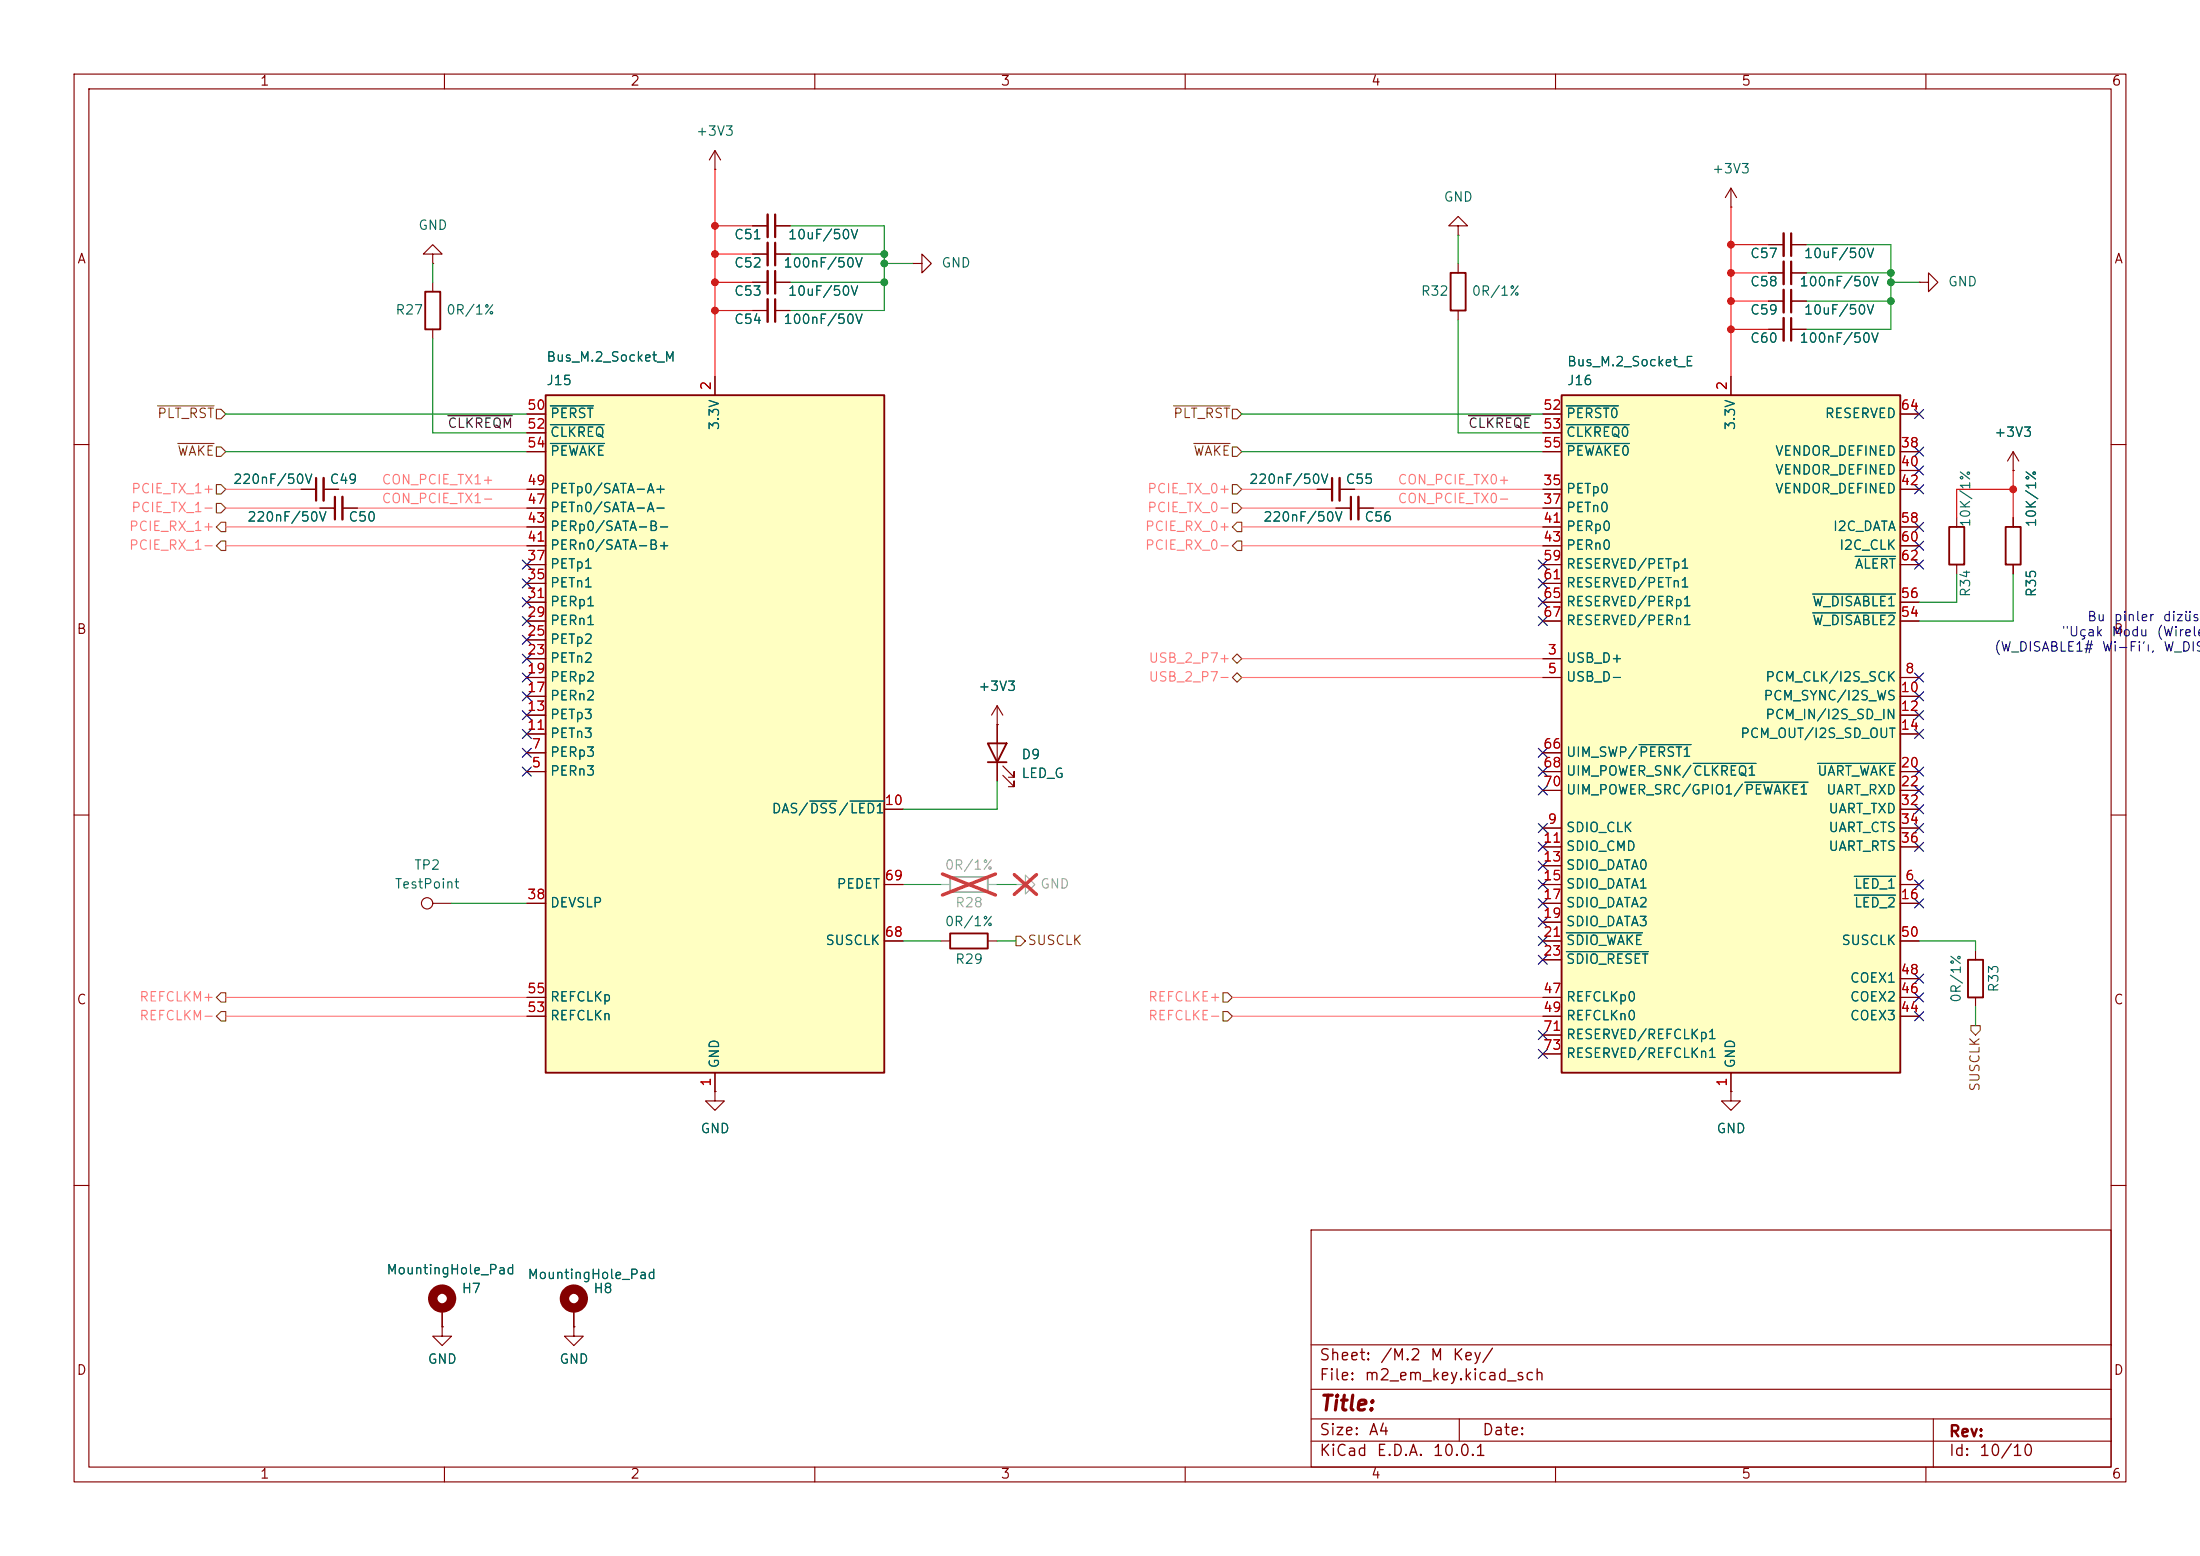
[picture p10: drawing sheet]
<svg xmlns="http://www.w3.org/2000/svg" width="297mm" height="210mm" viewBox="0 0 297 210" stroke-linecap="round" stroke-linejoin="round" font-family="sans-serif">
<g fill="none" stroke="#840000" stroke-width=".15">
<path d="M10 10h277v190h-277zM12 12h273v186h-273zM60 10v2M110 10v2M160 10v2M210 10v2M260 10v2M58.4 38.1v1.3M259.1 38.1h1.2v-1.3l1.3 1.3-1.3 1.3v-1.3M259.1 38.1h.1M58.4 44.5v1.2M10 60h2"/>
<path d="M285 60h2M10 110h2M285 110h2M266.7 128.3v1.2M266.7 134.6v1.3M96.5 147.3v1.3h1.3l-1.3 1.3-1.3-1.3h1.3M96.5 147.3h.1M233.7 147.3v1.3h1.2l-1.2 1.3-1.3-1.3h1.3M233.7 147.3h.1M10 160h2M59.7 176.5v2.6M77.5 179.1v1.2h1.2l-1.2 1.3-1.3-1.3h1.3"/>
<path d="M77.5 179.1h.1M77.5 176.5v2.6M177 166h108v32h-108zM285 160h2M60 198v2M110 198v2M160 198v2M177 194.5h108M177 191.5h108M177 187.5h108M177 181.5h108M197 191.5v3"/>
<path d="M210 198v2M260 198v2M261 191.5v6.5"/>
</g>
<g fill="none" stroke="#840000" stroke-width="1.3">
<circle cx="59.7" cy="175.3" r="1.27"/>
<circle cx="77.5" cy="175.3" r="1.27"/>
</g>
<path d="M57.4 39.4h2v5.1h-2zM265.7 129.5h2v5.1h-2z" fill="none" stroke="#840000" stroke-width=".25"/>
<path d="M73.7 53.3h45.7v91.5h-45.7z" fill="#ffffc2"/>
<path d="M73.7 53.3h45.7v91.5h-45.7zM263.1 71.1h2.1v5.1h-2.1zM270.8 71.1h2v5.1h-2z" fill="none" stroke="#840000" stroke-width=".25"/>
<g fill="none" stroke="#840000" stroke-width=".15">
<path d="M71.1 55.9h2.6M71.1 58.4h2.6M96.5 50.8v2.5M71.1 78.7h2.6M71.1 76.2h2.6M71.1 73.7h2.6M71.1 71.1h2.6M71.1 68.6h2.6M71.1 66h2.6M71.1 61h2.6M264.2 69.9v1.2M264.2 76.2v1.3"/>
<path d="M271.8 69.9v1.2M271.8 76.2v1.3M71.1 99.1h2.6M71.1 96.5h2.6M71.1 94h2.6M71.1 91.4h2.6M71.1 88.9h2.6M71.1 86.4h2.6M71.1 83.8h2.6M71.1 81.3h2.6M71.1 104.1h2.6M71.1 101.6h2.6"/>
<path d="M119.4 109.2h2.5M119.4 119.4h2.5M71.1 121.9h2.6M71.1 137.2h2.6M71.1 134.6h2.6M119.4 127h2.5M96.5 144.8v2.5M59.7 179.1v1.2h1.3l-1.3 1.3-1.3-1.3h1.3M59.7 179.1h.1"/>
</g>
<path d="M74.3 54.8h5.8M74.3 57.3h7.3M74.3 59.9h7.3M109.3 108.1h3.7M114.7 108.1h4.7" fill="none" stroke="#006464" stroke-width=".15"/>
<path d="M210.8 53.3h45.7v91.5h-45.7z" fill="#ffffc2"/>
<path d="M195.8 36.8h2.1v5.1h-2.1zM210.8 53.3h45.7v91.5h-45.7zM133.3 100.3h2.6l-1.3 2.6zM133.3 102.9h2.6M128.3 126h5v2h-5z" fill="none" stroke="#840000" stroke-width=".25"/>
<g fill="none" stroke="#840000" stroke-width=".15">
<path d="M58.4 34.3h1.3l-1.3-1.3-1.3 1.3h1.3v1.3M58.4 35.6h.1M96.5 22.9h.1M96.5 20.3l-.7 1.3M96.5 20.3l.8 1.3M96.5 20.3v2.6M101.6 38.1h2M101.6 34.3h2M101.6 30.5h2M104.6 38.1h2.1M104.6 34.3h2.1M104.6 30.5h2.1"/>
<path d="M123.2 35.6h1.3v-1.3l1.2 1.3-1.2 1.2v-1.2M123.2 35.6h.1M196.8 30.5h1.3l-1.3-1.3-1.2 1.3h1.2v1.3M196.8 31.8h.1M196.8 35.6v1.2M233.7 27.9h.1M233.7 25.4v2.5M233.7 25.4l-.8 1.3M233.7 25.4l.7 1.3M238.8 33h2M238.8 36.8h2M241.8 33h2"/>
<path d="M241.8 36.8h2M71.1 55.9h2.6M71.1 58.4h2.6M96.5 50.8v2.5M101.6 41.9h2M104.6 41.9h2.1M196.8 41.9v1.3M208.3 55.9h2.5M208.3 58.4h2.5M233.7 50.8v2.5M238.8 40.6h2M238.8 44.5h2"/>
<path d="M241.8 40.6h2M241.8 44.5h2M256.5 55.9h2.6M40.6 66h2.1M43.2 68.6h2M43.7 66h2M46.2 68.6h2.1M71.1 66h2.6M71.1 68.6h2.6M71.1 61h2.6M71.1 71.1h2.6M71.1 73.7h2.6"/>
<path d="M71.1 76.2h2.6M71.1 78.7h2.6M177.8 66h2M180.3 68.6h2.1M180.8 66h2.1M183.4 68.6h2M208.3 66h2.5M208.3 68.6h2.5M208.3 61h2.5M208.3 71.1h2.5M208.3 73.7h2.5M208.3 76.2h2.5"/>
<path d="M208.3 78.7h2.5M256.5 66h2.6M256.5 61h2.6M256.5 63.5h2.6M256.5 71.1h2.6M256.5 73.7h2.6M256.5 76.2h2.6M271.8 63.5h.1M271.8 61l-.8 1.2M271.8 61l.7 1.2M271.8 61v2.5M271.8 69.9v1.2"/>
<path d="M271.8 76.2v1.3M71.1 88.9h2.6M71.1 91.4h2.6M71.1 94h2.6M71.1 96.5h2.6M71.1 99.1h2.6M71.1 83.8h2.6M71.1 81.3h2.6M71.1 86.4h2.6M134.6 97.8h.1M134.6 95.3l-.7 1.2M134.6 95.3l.8 1.2"/>
<path d="M134.6 95.3v10.1M208.3 88.9h2.5M208.3 91.4h2.5M208.3 83.8h2.5M208.3 81.3h2.5M256.5 91.4h2.6M256.5 94h2.6M256.5 96.5h2.6M256.5 99.1h2.6M256.5 83.8h2.6M256.5 81.3h2.6M71.1 104.1h2.6"/>
<path d="M71.1 101.6h2.6M119.4 119.4h2.5M119.4 109.2h2.5M135.4 104.6l1.5 1.6v-.8v.8h-.8M135.4 103.4l1.5 1.5v-.8v.8h-.8M208.3 119.4h2.5M208.3 111.8h2.5M208.3 114.3h2.5M208.3 116.8h2.5M208.3 104.1h2.5M208.3 106.7h2.5M208.3 101.6h2.5"/>
<path d="M256.5 119.4h2.6M256.5 111.8h2.6M256.5 114.3h2.6M256.5 104.1h2.6M256.5 106.7h2.6M256.5 109.2h2.6M58.4 121.9h2.6M71.1 121.9h2.6M71.1 137.2h2.6M71.1 134.6h2.6M119.4 127h2.5M127 127h1.3"/>
<path d="M133.3 127h1.3M208.3 121.9h2.5M208.3 124.5h2.5M208.3 127h2.5M208.3 129.5h2.5M208.3 137.2h2.5M208.3 134.6h2.5M208.3 139.7h2.5M256.5 121.9h2.6M256.5 127h2.6M256.5 137.2h2.6M256.5 134.6h2.6"/>
<path d="M256.5 132.1h2.6M96.5 147.3h.1M96.5 144.8v2.5M208.3 142.2h2.5M233.7 147.3h.1M233.7 144.8v2.5M59.7 179.1h.1M59.7 176.5v2.6M77.5 179.1h.1M77.5 176.5v2.6"/>
<circle cx="57.7" cy="121.9" r=".76"/>
</g>
<g fill="none" stroke="#006464" stroke-width=".15">
<path d="M74.3 54.8h5.8M74.3 57.3h7.3M74.3 59.9h7.3M211.5 54.8h7M211.5 57.3h8.4M211.5 59.9h8.5M250.5 75.1h5.4M244.7 82.7h11.2M244.7 80.2h11.2M109.3 108.1h3.7M114.7 108.1h4.7M221.3 100.5h7"/>
<path d="M228.6 103h8.5M235.5 105.6h8.6M245.4 103h10.5M250.3 118.3h5.6M211.5 125.9h10.2M211.5 128.4h11M250.3 120.8h5.6"/>
</g>
<path d="M104.6 29v3M104.6 32.8v3M104.6 36.6v3M241.8 31.5v3M241.8 35.3v3.1M241.8 39.1v3.1M104.6 40.4v3M241.8 42.9v3.1M42.7 64.5v3.1M45.2 67.1v3M179.8 64.5v3.1M182.4 67.1v3" fill="none" stroke="#840000" stroke-width=".3"/>
<path d="M103.6 29v3M103.6 32.8v3M103.6 36.6v3M240.8 31.5v3M240.8 35.3v3.1M240.8 39.1v3.1M103.6 40.4v3M240.8 42.9v3.1M43.7 64.5v3.1M46.2 67.1v3M180.8 64.5v3.1M183.4 67.1v3" fill="none" stroke="#840000" stroke-width=".33"/>
<path d="M127 119.4h1.3M133.3 119.4h1.3M137.2 119.4h1.2v-1.3l1.3 1.3-1.3 1.3v-1.3M137.2 119.4h.1" fill="none" stroke="#a1a1a1" stroke-width=".15"/>
<path d="M127.2 118l7.2 2.8M134.4 118l-7.2 2.8M136.9 118l3 2.7M139.9 118l-3 2.7" fill="none" stroke="#e12e31" stroke-width=".46"/>
<path d="M128.3 118.4h5v2h-5z" fill="none" stroke="#a1a1a1" stroke-width=".25"/>
<g fill="none" stroke="#725600" stroke-width=".15">
<path d="M21.3 54.8h7.6M24 59.9h4.9M29.2 55.2h.6l.7 .7-.7 .6h-.6zM158.4 54.8h7.7M161.1 59.9h5M166.4 55.2h.6l.6 .7-.6 .6h-.6zM29.2 60.3h.6l.7 .7-.7 .6h-.6zM29.2 67.9h.6l.7 .7-.7 .6h-.6zM29.2 65.4h.6l.7 .6-.7 .7h-.6zM29.8 73h.7v1.3h-.7l-.6-.6zM29.8 70.5h.7v1.3h-.7l-.6-.7zM166.4 60.3h.6l.6 .7-.6 .6h-.6z"/>
<path d="M166.4 73.7l.6-.7h.6v1.3h-.6zM166.4 71.1l.6-.6h.6v1.3h-.6zM166.4 67.9h.6l.6 .7-.6 .6h-.6zM166.4 65.4h.6l.6 .6-.6 .7h-.6zM166.4 91.4l.6-.6 .6 .6-.6 .7zM166.4 88.9l.6-.6 .6 .6-.6 .6zM29.8 134h.7v1.3h-.7l-.6-.7zM29.8 136.5h.7v1.3h-.7l-.6-.6zM137.2 126.4h.6l.6 .6-.6 .6h-.6zM165.1 136.5h.6l.7 .7-.7 .6h-.6zM165.1 134h.6l.7 .6-.7 .7h-.6zM266.1 138.4h1.2v.7l-.6 .6-.6-.6z"/>
</g>
<path d="M60.5 56.1h8.7M198.2 56.1h8.5" fill="none" stroke="#0f0f0f" stroke-width=".15"/>
<path d="M96.5 22.9v27.9M96.5 38.1h5.1M96.5 34.3h5.1M96.5 30.5h5.1M233.7 27.9v22.9M233.7 33h5.1M233.7 36.8h5.1M96.5 41.9h5.1M233.7 44.5h5.1M233.7 40.6h5.1M271.8 66h-7.6v3.9M271.8 63.5v6.4" fill="none" stroke="#ff0f00" stroke-width=".15"/>
<g fill="none" stroke="#009600" stroke-width=".15">
<path d="M58.4 35.6v2.5M106.7 30.5h12.7v11.4h-12.7M106.7 34.3h12.7M106.7 38.1h12.7M119.4 35.6h3.8M196.8 31.8v3.8M243.8 33h11.5v11.5h-11.5M243.8 36.8h11.5M255.3 38.1h3.8M30.5 55.9h40.6M58.4 45.7v12.7h12.7M167.6 55.9h40.7"/>
<path d="M196.8 43.2v15.2h11.5M243.8 40.6h11.5M30.5 61h40.6M167.6 61h40.7M264.2 77.5v3.8h-5.1M271.8 77.5v6.3h-12.7M121.9 119.4h5.1M134.6 105.4v3.8h-12.7M134.6 119.4h2.6M61 121.9h10.1M121.9 127h5.1M134.6 127h2.6"/>
<path d="M259.1 127h7.6v1.3M266.7 135.9v2.5"/>
</g>
<g fill="none" stroke="#ff7879" stroke-width=".15">
<path d="M30.5 71.1h40.6M30.5 73.7h40.6M30.5 66h10.1M30.5 68.6h12.7M45.7 66h25.4M48.3 68.6h22.8M167.6 71.1h40.7M167.6 73.7h40.7M167.6 66h10.2M167.6 68.6h12.7M182.9 66h25.4M185.4 68.6h22.9"/>
<path d="M167.6 88.9h40.7M167.6 91.4h40.7M30.5 137.2h40.6M30.5 134.6h40.6M166.4 137.2h41.9M166.4 134.6h41.9"/>
</g>
<g fill="none" stroke="#000084" stroke-width=".15">
<path d="M258.5 55.3l1.2 1.2M259.7 55.3l-1.2 1.2M70.5 78.1l1.2 1.2M70.5 75.6l1.2 1.2M71.7 78.1l-1.2 1.2M71.7 75.6l-1.2 1.2M207.7 78.1l1.2 1.2M207.7 75.6l1.2 1.2M208.9 78.1l-1.2 1.2M208.9 75.6l-1.2 1.2M258.5 75.6l1.2 1.2M258.5 70.5l1.2 1.2"/>
<path d="M258.5 62.9l1.2 1.2M258.5 60.4l1.2 1.2M258.5 65.4l1.2 1.2M258.5 73.1l1.2 1.2M259.7 75.6l-1.2 1.2M259.7 70.5l-1.2 1.2M259.7 62.9l-1.2 1.2M259.7 60.4l-1.2 1.2M259.7 65.4l-1.2 1.2M259.7 73.1l-1.2 1.2M70.5 93.4l1.2 1.2M70.5 95.9l1.2 1.2"/>
<path d="M70.5 98.5l1.2 1.2M70.5 90.8l1.2 1.2M70.5 85.8l1.2 1.2M70.5 80.7l1.2 1.2M70.5 83.2l1.2 1.2M70.5 88.3l1.2 1.2M71.7 93.4l-1.2 1.2M71.7 95.9l-1.2 1.2M71.7 98.5l-1.2 1.2M71.7 90.8l-1.2 1.2M71.7 85.8l-1.2 1.2M71.7 80.7l-1.2 1.2"/>
<path d="M71.7 83.2l-1.2 1.2M71.7 88.3l-1.2 1.2M207.7 83.2l1.2 1.2M207.7 80.7l1.2 1.2M208.9 83.2l-1.2 1.2M208.9 80.7l-1.2 1.2M258.5 90.8l1.2 1.2M258.5 95.9l1.2 1.2M258.5 93.4l1.2 1.2M258.5 98.5l1.2 1.2M259.7 90.8l-1.2 1.2M259.7 95.9l-1.2 1.2"/>
<path d="M259.7 93.4l-1.2 1.2M259.7 98.5l-1.2 1.2M70.5 101l1.2 1.2M70.5 103.5l1.2 1.2M71.7 101l-1.2 1.2M71.7 103.5l-1.2 1.2M207.7 111.2l1.2 1.2M207.7 116.2l1.2 1.2M207.7 106.1l1.2 1.2M207.7 118.8l1.2 1.2M207.7 101l1.2 1.2M207.7 103.5l1.2 1.2"/>
<path d="M207.7 113.7l1.2 1.2M208.9 113.7l-1.2 1.2M208.9 111.2l-1.2 1.2M208.9 116.2l-1.2 1.2M208.9 106.1l-1.2 1.2M208.9 118.8l-1.2 1.2M208.9 101l-1.2 1.2M208.9 103.5l-1.2 1.2M258.5 111.2l1.2 1.2M258.5 106.1l1.2 1.2M258.5 118.8l1.2 1.2M258.5 103.5l1.2 1.2"/>
<path d="M258.5 108.6l1.2 1.2M258.5 113.7l1.2 1.2M259.7 111.2l-1.2 1.2M259.7 106.1l-1.2 1.2M259.7 118.8l-1.2 1.2M259.7 103.5l-1.2 1.2M259.7 108.6l-1.2 1.2M259.7 113.7l-1.2 1.2M207.7 139.1l1.2 1.2M207.7 126.4l1.2 1.2M207.7 128.9l1.2 1.2M207.7 123.9l1.2 1.2"/>
<path d="M207.7 121.3l1.2 1.2M208.9 126.4l-1.2 1.2M208.9 139.1l-1.2 1.2M208.9 128.9l-1.2 1.2M208.9 123.9l-1.2 1.2M208.9 121.3l-1.2 1.2M258.5 131.5l1.2 1.2M258.5 121.3l1.2 1.2M258.5 136.6l1.2 1.2M258.5 134l1.2 1.2M259.7 131.5l-1.2 1.2M259.7 121.3l-1.2 1.2"/>
<path d="M259.7 136.6l-1.2 1.2M259.7 134l-1.2 1.2M207.7 141.6l1.2 1.2M208.9 141.6l-1.2 1.2"/>
</g>
<g fill="#ff0f00" stroke="#ff0f00" stroke-width=".14">
<circle cx="271.8" cy="66" r=".46"/>
<circle cx="96.5" cy="38.1" r=".46"/>
<circle cx="96.5" cy="41.9" r=".46"/>
<circle cx="96.5" cy="34.3" r=".46"/>
<circle cx="96.5" cy="30.5" r=".46"/>
<circle cx="233.7" cy="36.8" r=".46"/>
<circle cx="233.7" cy="33" r=".46"/>
<circle cx="233.7" cy="44.5" r=".46"/>
<circle cx="233.7" cy="40.6" r=".46"/>
</g>
<g fill="#009600" stroke="#009600" stroke-width=".14">
<circle cx="119.4" cy="34.3" r=".46"/>
<circle cx="119.4" cy="35.6" r=".46"/>
<circle cx="119.4" cy="38.1" r=".46"/>
<circle cx="255.3" cy="40.6" r=".46"/>
<circle cx="255.3" cy="38.1" r=".46"/>
<circle cx="255.3" cy="36.8" r=".46"/>
</g>
<text font-size="2" fill="#840000" x="178" y="190.9">Title:</text>
<g font-size="1.5" fill="#840000">
<text x="178" y="184">Sheet:</text>
<text x="186.2" y="184">/M.2</text>
<text x="193" y="184">M</text>
<text x="196" y="184">Key/</text>
<text x="178" y="186.7">File:</text>
<text x="184.1" y="186.7">m2_em_key.kicad_sch</text>
<text x="178" y="196.9">KiCad</text>
<text x="178" y="194.1">Size:</text>
<text x="184.7" y="194.1">A4</text>
<text x="185.7" y="196.9">E.D.A.</text>
<text x="193.3" y="196.9">10.0.1</text>
<text x="200" y="194.1">Date:</text>
<text x="263" y="194.3">Rev:</text>
<text x="263" y="196.9">Id:</text>
<text x="267.1" y="196.9">10/10</text>
</g>
<g font-size="1.3" fill="#840000">
<text x="35" y="11.9">1</text>
<text x="85" y="11.9">2</text>
<text x="135" y="11.9">3</text>
<text x="185" y="11.9">4</text>
<text x="235" y="11.9">5</text>
<text x="285" y="11.9">6</text>
<text x="10.3" y="35.9">A</text>
<text x="285.3" y="35.9">A</text>
<text x="10.3" y="85.9">B</text>
<text x="285.3" y="85.9">B</text>
<text x="10.3" y="135.9">C</text>
<text x="285.3" y="135.9">C</text>
<text x="10.3" y="185.9">D</text>
<text x="285.3" y="185.9">D</text>
<text x="35" y="199.9">1</text>
<text x="85" y="199.9">2</text>
<text x="135" y="199.9">3</text>
<text x="185" y="199.9">4</text>
<text x="235" y="199.9">5</text>
<text x="285" y="199.9">6</text>
</g>
<g font-size="1.3" fill="#006464">
<text x="93.9" y="18.6">+3V3</text>
<text x="231" y="23.7">+3V3</text>
<text x="194.8" y="27.5">GND</text>
<text x="56.4" y="31.3">GND</text>
<text x="99" y="32.6">C51</text>
<text x="106.3" y="32.6">10uF/50V</text>
<text x="236.2" y="35.2">C57</text>
<text x="243.4" y="35.2">10uF/50V</text>
<text x="99" y="40.2">C53</text>
<text x="99" y="36.4">C52</text>
<text x="105.7" y="36.4">100nF/50V</text>
<text x="106.3" y="40.2">10uF/50V</text>
<text x="127" y="36.4">GND</text>
<text x="191.7" y="40.2">R32</text>
<text x="198.6" y="40.2">0R/1%</text>
<text x="236.2" y="39">C58</text>
<text x="242.8" y="39">100nF/50V</text>
<text x="262.9" y="39">GND</text>
<text x="53.3" y="42.8">R27</text>
<text x="60.2" y="42.8">0R/1%</text>
<text x="99" y="44">C54</text>
<text x="105.7" y="44">100nF/50V</text>
<text x="236.2" y="42.8">C59</text>
<text x="236.2" y="46.6">C60</text>
<text x="242.8" y="46.6">100nF/50V</text>
<text x="243.4" y="42.8">10uF/50V</text>
<text x="73.7" y="49.1">Bus_M.2_Socket_M</text>
<text x="73.7" y="52.3">J15</text>
<text x="211.5" y="49.8">Bus_M.2_Socket_E</text>
<text x="211.5" y="52.3">J16</text>
<text x="74.2" y="56.7">PERST</text>
<text x="74.2" y="59.3">CLKREQ</text>
<text x="97.4" y="58.2" transform="rotate(-90 97.4 58.2)">3.3V</text>
<text x="211.3" y="56.7">PERST0</text>
<text x="211.3" y="59.3">CLKREQ0</text>
<text x="234.5" y="58.2" transform="rotate(-90 234.5 58.2)">3.3V</text>
<text x="246.3" y="56.7">RESERVED</text>
<text x="269.1" y="59.3">+3V3</text>
<text x="31.4" y="65.6">220nF/50V</text>
<text x="44.4" y="65.6">C49</text>
<text x="74.2" y="61.8">PEWAKE</text>
<text x="168.5" y="65.6">220nF/50V</text>
<text x="181.6" y="65.6">C55</text>
<text x="211.3" y="61.8">PEWAKE0</text>
<text x="239.6" y="61.8">VENDOR_DEFINED</text>
<text x="239.6" y="64.4">VENDOR_DEFINED</text>
<text x="33.3" y="70.7">220nF/50V</text>
<text x="46.9" y="70.7">C50</text>
<text x="74.2" y="72">PERp0/SATA-B-</text>
<text x="74.2" y="69.4">PETn0/SATA-A-</text>
<text x="74.2" y="66.9">PETp0/SATA-A+</text>
<text x="170.4" y="70.7">220nF/50V</text>
<text x="184.1" y="70.7">C56</text>
<text x="211.3" y="66.9">PETp0</text>
<text x="211.3" y="69.4">PETn0</text>
<text x="211.3" y="72">PERp0</text>
<text x="239.6" y="66.9">VENDOR_DEFINED</text>
<text x="247.4" y="72">I2C_DATA</text>
<text x="266.3" y="71.3" transform="rotate(-90 266.3 71.3)">10K/1%</text>
<text x="275.2" y="71.3" transform="rotate(-90 275.2 71.3)">10K/1%</text>
<text x="74.2" y="77.1">PETp1</text>
<text x="74.2" y="74.5">PERn0/SATA-B+</text>
<text x="211.3" y="74.5">PERn0</text>
<text x="211.3" y="77.1">RESERVED/PETp1</text>
<text x="248.2" y="74.5">I2C_CLK</text>
<text x="250.3" y="77.1">ALERT</text>
<text x="74.2" y="82.1">PERp1</text>
<text x="74.2" y="79.6">PETn1</text>
<text x="211.3" y="79.6">RESERVED/PETn1</text>
<text x="211.3" y="82.1">RESERVED/PERp1</text>
<text x="244.6" y="82.1">W_DISABLE1</text>
<text x="266.3" y="80.7" transform="rotate(-90 266.3 80.7)">R34</text>
<text x="275.2" y="80.7" transform="rotate(-90 275.2 80.7)">R35</text>
<text x="74.2" y="89.8">PETn2</text>
<text x="74.2" y="87.2">PETp2</text>
<text x="74.2" y="84.7">PERn1</text>
<text x="211.3" y="89.8">USB_D+</text>
<text x="211.3" y="84.7">RESERVED/PERn1</text>
<text x="244.6" y="84.7">W_DISABLE2</text>
<text x="74.2" y="94.8">PERn2</text>
<text x="74.2" y="92.3">PERp2</text>
<text x="132" y="93.6">+3V3</text>
<text x="211.3" y="92.3">USB_D-</text>
<text x="238" y="94.8">PCM_SYNC/I2S_WS</text>
<text x="238.2" y="92.3">PCM_CLK/I2S_SCK</text>
<text x="74.2" y="99.9">PETn3</text>
<text x="74.2" y="97.4">PETp3</text>
<text x="234.8" y="99.9">PCM_OUT/I2S_SD_OUT</text>
<text x="238.2" y="97.4">PCM_IN/I2S_SD_IN</text>
<text x="74.2" y="105">PERn3</text>
<text x="74.2" y="102.5">PERp3</text>
<text x="137.8" y="102.8">D9</text>
<text x="137.8" y="105.3">LED_G</text>
<text x="211.3" y="102.5">UIM_SWP/PERST1</text>
<text x="211.3" y="105">UIM_POWER_SNK/CLKREQ1</text>
<text x="211.3" y="107.5">UIM_POWER_SRC/GPIO1/PEWAKE1</text>
<text x="245.2" y="105">UART_WAKE</text>
<text x="246.5" y="107.5">UART_RXD</text>
<text x="104.1" y="110.1">DAS/DSS/LED1</text>
<text x="211.3" y="112.6">SDIO_CLK</text>
<text x="246.8" y="110.1">UART_TXD</text>
<text x="246.8" y="112.6">UART_CTS</text>
<text x="55.8" y="117.7">TP2</text>
<text x="211.3" y="115.2">SDIO_CMD</text>
<text x="211.3" y="117.7">SDIO_DATA0</text>
<text x="246.8" y="115.2">UART_RTS</text>
<text x="53.2" y="120.2">TestPoint</text>
<text x="74.2" y="122.8">DEVSLP</text>
<text x="112.9" y="120.2">PEDET</text>
<text x="127.5" y="125.3">0R/1%</text>
<text x="211.3" y="120.2">SDIO_DATA1</text>
<text x="211.3" y="122.8">SDIO_DATA2</text>
<text x="211.3" y="125.3">SDIO_DATA3</text>
<text x="250.2" y="120.2">LED_1</text>
<text x="250.2" y="122.8">LED_2</text>
<text x="111.4" y="127.9">SUSCLK</text>
<text x="128.9" y="130.4">R29</text>
<text x="211.3" y="127.9">SDIO_WAKE</text>
<text x="211.3" y="130.4">SDIO_RESET</text>
<text x="248.5" y="127.9">SUSCLK</text>
<text x="74.2" y="135.5">REFCLKp</text>
<text x="211.3" y="135.5">REFCLKp0</text>
<text x="249.7" y="135.5">COEX2</text>
<text x="249.7" y="132.9">COEX1</text>
<text x="265" y="135.4" transform="rotate(-90 265 135.4)">0R/1%</text>
<text x="270.1" y="134" transform="rotate(-90 270.1 134)">R33</text>
<text x="74.2" y="138">REFCLKn</text>
<text x="211.3" y="138">REFCLKn0</text>
<text x="211.3" y="140.6">RESERVED/REFCLKp1</text>
<text x="211.3" y="143.1">RESERVED/REFCLKn1</text>
<text x="249.7" y="138">COEX3</text>
<text x="97.4" y="144.3" transform="rotate(-90 97.4 144.3)">GND</text>
<text x="234.5" y="144.3" transform="rotate(-90 234.5 144.3)">GND</text>
<text x="94.5" y="153.3">GND</text>
<text x="231.6" y="153.3">GND</text>
<text x="52.1" y="172.3">MountingHole_Pad</text>
<text x="71.1" y="172.9">MountingHole_Pad</text>
<text x="62.2" y="174.9">H7</text>
<text x="80" y="174.9">H8</text>
<text x="57.7" y="184.4">GND</text>
<text x="75.4" y="184.4">GND</text>
</g>
<g font-size="1.3" fill="#a90000">
<text x="96.3" y="52.8" transform="rotate(-90 96.3 52.8)">2</text>
<text x="233.4" y="52.8" transform="rotate(-90 233.4 52.8)">2</text>
<text x="71.1" y="55.6">50</text>
<text x="71.1" y="58.2">52</text>
<text x="208.2" y="55.6">52</text>
<text x="208.2" y="58.2">53</text>
<text x="256.5" y="55.6">64</text>
<text x="71.1" y="65.8">49</text>
<text x="71.1" y="60.7">54</text>
<text x="208.2" y="65.8">35</text>
<text x="208.2" y="60.7">55</text>
<text x="256.5" y="60.7">38</text>
<text x="256.5" y="63.2">40</text>
<text x="256.5" y="65.8">42</text>
<text x="71.1" y="70.9">43</text>
<text x="71.1" y="68.3">47</text>
<text x="208.2" y="68.3">37</text>
<text x="208.2" y="70.9">41</text>
<text x="256.5" y="70.9">58</text>
<text x="71.1" y="75.9">37</text>
<text x="71.1" y="73.4">41</text>
<text x="208.2" y="73.4">43</text>
<text x="208.2" y="75.9">59</text>
<text x="256.5" y="73.4">60</text>
<text x="256.5" y="75.9">62</text>
<text x="71.1" y="83.6">29</text>
<text x="71.1" y="81">31</text>
<text x="71.1" y="78.5">35</text>
<text x="208.2" y="78.5">61</text>
<text x="208.2" y="81">65</text>
<text x="208.2" y="83.6">67</text>
<text x="256.5" y="83.6">54</text>
<text x="256.5" y="81">56</text>
<text x="71.1" y="88.6">23</text>
<text x="71.1" y="86.1">25</text>
<text x="208.8" y="88.6">3</text>
<text x="71.1" y="93.7">17</text>
<text x="71.1" y="91.2">19</text>
<text x="208.8" y="91.2">5</text>
<text x="256.5" y="93.7">10</text>
<text x="257.1" y="91.2">8</text>
<text x="71.1" y="98.8">11</text>
<text x="71.1" y="96.3">13</text>
<text x="71.7" y="101.3">7</text>
<text x="208.2" y="101.3">66</text>
<text x="256.5" y="96.3">12</text>
<text x="256.5" y="98.8">14</text>
<text x="71.7" y="103.9">5</text>
<text x="208.2" y="103.9">68</text>
<text x="208.2" y="106.4">70</text>
<text x="256.5" y="103.9">20</text>
<text x="256.5" y="106.4">22</text>
<text x="119.3" y="109">10</text>
<text x="208.8" y="111.5">9</text>
<text x="256.5" y="109">32</text>
<text x="256.5" y="111.5">34</text>
<text x="119.3" y="119.1">69</text>
<text x="208.2" y="114">11</text>
<text x="208.2" y="116.6">13</text>
<text x="208.2" y="119.1">15</text>
<text x="256.5" y="114">36</text>
<text x="257.1" y="119.1">6</text>
<text x="71.1" y="121.7">38</text>
<text x="208.2" y="121.7">17</text>
<text x="208.2" y="124.2">19</text>
<text x="256.5" y="121.7">16</text>
<text x="119.3" y="126.7">68</text>
<text x="208.2" y="126.7">21</text>
<text x="208.2" y="129.3">23</text>
<text x="256.5" y="131.8">48</text>
<text x="256.5" y="126.7">50</text>
<text x="71.1" y="136.9">53</text>
<text x="71.1" y="134.4">55</text>
<text x="208.2" y="134.4">47</text>
<text x="208.2" y="136.9">49</text>
<text x="256.5" y="136.9">44</text>
<text x="256.5" y="134.4">46</text>
<text x="208.2" y="139.4">71</text>
<text x="208.2" y="142">73</text>
<text x="96.3" y="146.8" transform="rotate(-90 96.3 146.8)">1</text>
<text x="233.4" y="146.8" transform="rotate(-90 233.4 146.8)">1</text>
</g>
<g font-size="1.3" fill="#725600">
<text x="21.1" y="56.7">PLT_RST</text>
<text x="158.3" y="56.7">PLT_RST</text>
<text x="23.9" y="61.8">WAKE</text>
<text x="161" y="61.8">WAKE</text>
<text x="138.6" y="127.9">SUSCLK</text>
<text x="267.6" y="147.4" transform="rotate(-90 267.6 147.4)">SUSCLK</text>
</g>
<g font-size="1.3" fill="#0f0f0f">
<text x="60.3" y="58.1">CLKREQM</text>
<text x="198.1" y="58.1">CLKREQE</text>
</g>
<g font-size="1.3" fill="#ff7879">
<text x="51.4" y="65.7">CON_PCIE_TX1+</text>
<text x="188.6" y="65.7">CON_PCIE_TX0+</text>
<text x="17.3" y="72">PCIE_RX_1+</text>
<text x="17.6" y="69.4">PCIE_TX_1-</text>
<text x="17.6" y="66.9">PCIE_TX_1+</text>
<text x="51.4" y="68.2">CON_PCIE_TX1-</text>
<text x="154.5" y="72">PCIE_RX_0+</text>
<text x="154.8" y="69.4">PCIE_TX_0-</text>
<text x="154.8" y="66.9">PCIE_TX_0+</text>
<text x="188.6" y="68.2">CON_PCIE_TX0-</text>
<text x="17.3" y="74.5">PCIE_RX_1-</text>
<text x="154.5" y="74.5">PCIE_RX_0-</text>
<text x="155" y="89.8">USB_2_P7+</text>
<text x="155" y="92.3">USB_2_P7-</text>
<text x="18.7" y="135.5">REFCLKM+</text>
<text x="154.9" y="135.5">REFCLKE+</text>
<text x="18.7" y="138">REFCLKM-</text>
<text x="154.9" y="138">REFCLKE-</text>
</g>
<g font-size="1.3" fill="#0000c2">
<text x="269.1" y="88.3">(W_DISABLE1#</text>
<text x="278.2" y="86.2">&quot;Uçak</text>
<text x="281.7" y="84.2">Bu</text>
<text x="283.7" y="88.3">Wi-Fi'ı,</text>
<text x="285" y="86.2">Modu</text>
<text x="285.3" y="84.2">pinler</text>
<text x="291" y="86.2">(Wireles</text>
<text x="291.9" y="84.2">dizüstü</text>
<text x="292" y="88.3">W_DISA</text>
</g>
<g font-size="1.3" fill="#989898">
<text x="127.5" y="117.7">0R/1%</text>
<text x="128.9" y="122.8">R28</text>
<text x="140.3" y="120.2">GND</text>
</g>
</svg>
